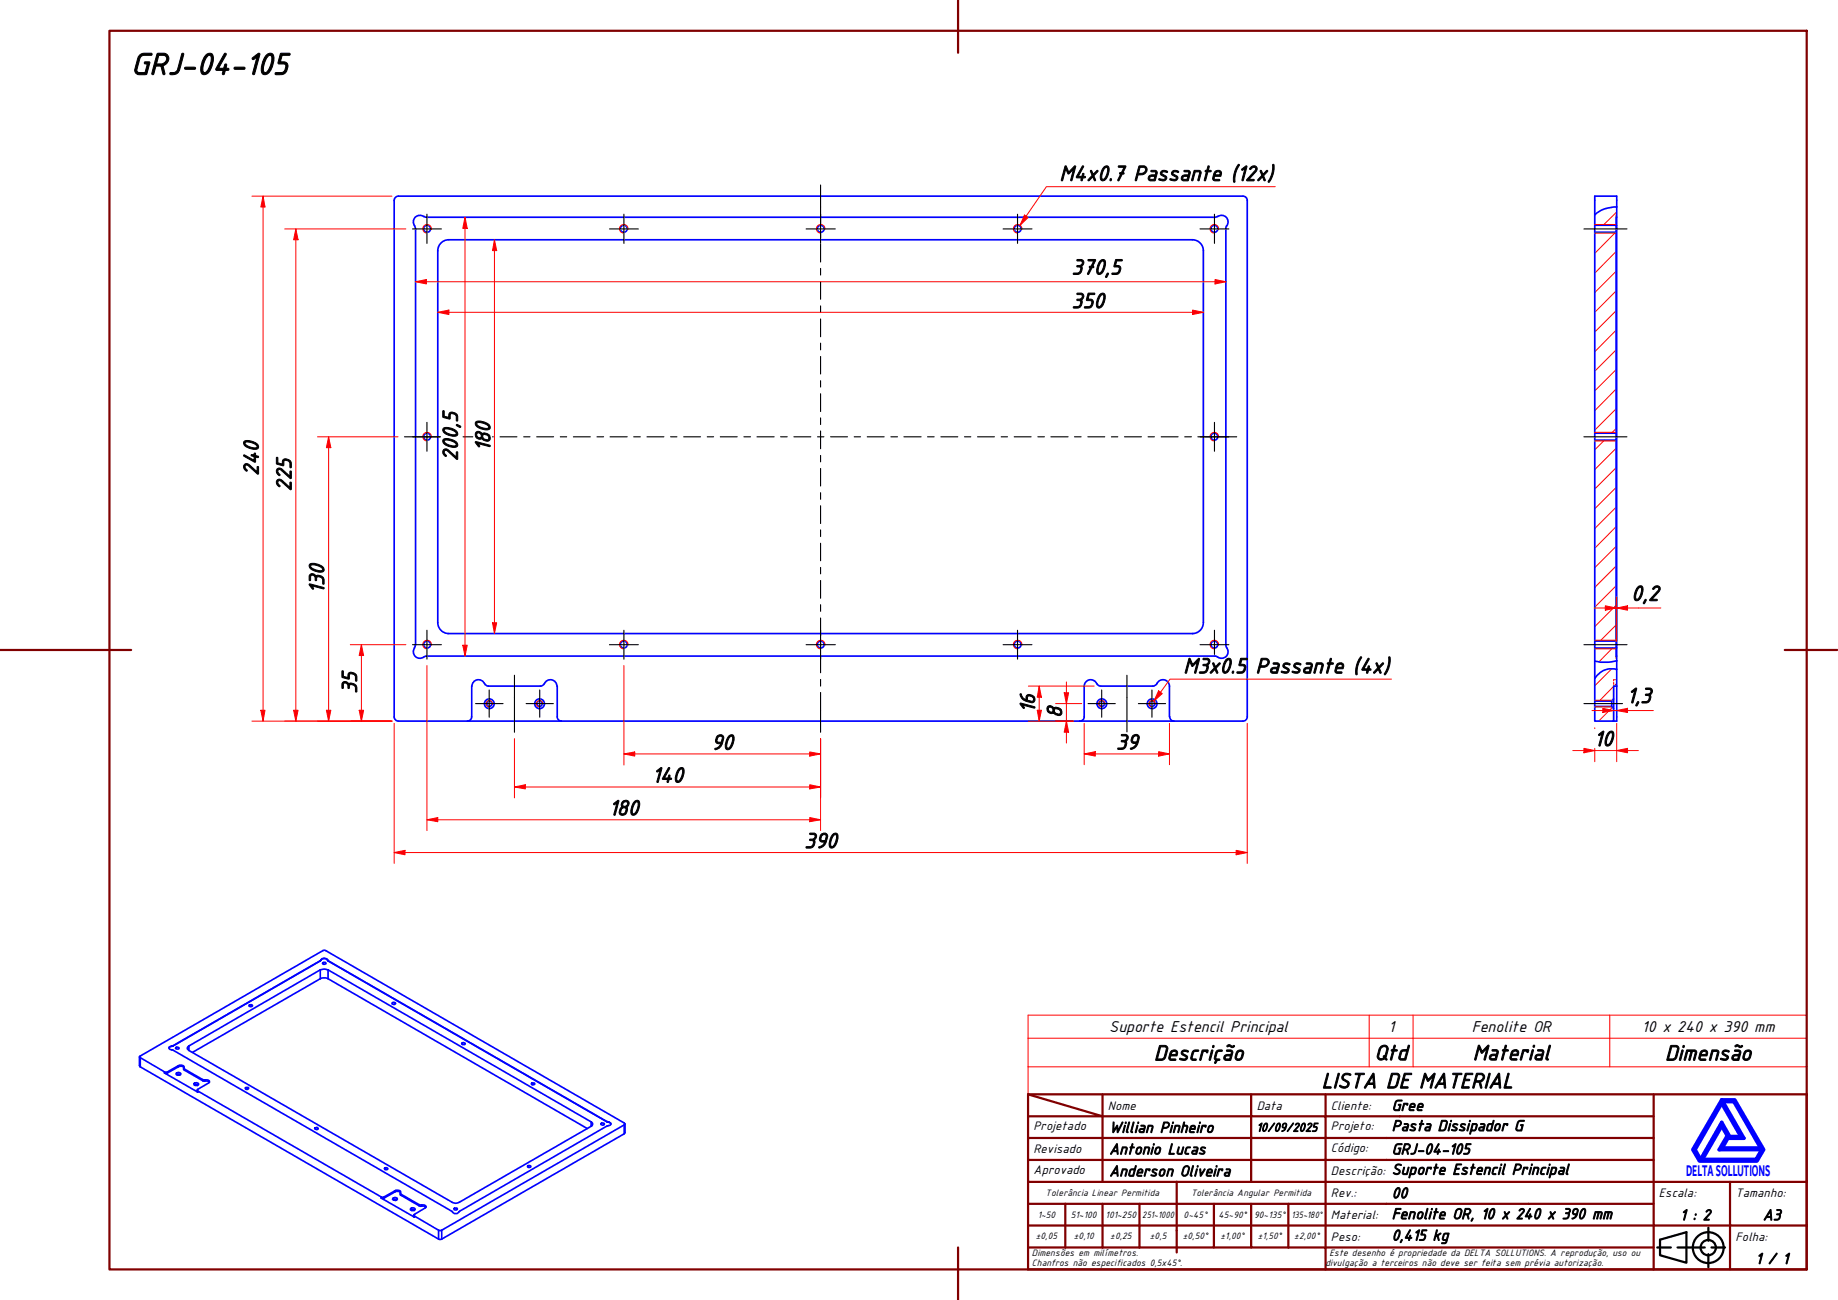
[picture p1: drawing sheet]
<svg xmlns="http://www.w3.org/2000/svg" width="420mm" height="297mm" viewBox="0 0 420 297" stroke-linecap="round" stroke-linejoin="round" font-family="sans-serif">
<!-- layer: Hatch (ABNT) -->
<g fill="none" stroke="#f00" stroke-width=".23">
<path d="M364.9 53.1l-.3 .3M369.3 53.1l-4.7 4.8M369.4 57.5l-4.8 4.9M369.6 48.4l-3.1 3.1M369.4 79.9l-4.8 4.9M369.4 75.4l-4.8 5M369.4 71l-4.8 4.9M369.4 66.5l-4.8 4.9M369.4 62l-4.8 4.9M369.4 97.9l-1 1.1M369.4 93.4l-4.8 4.9M369.4 88.9l-4.8 4.9"/>
<path d="M369.4 84.4l-4.8 4.9M366.8 100.6l-2.2 2.2M369.4 115.9l-4.8 4.9M369.4 111.4l-4.8 4.9M369.4 106.9l-4.8 4.8M369.4 102.4l-4.8 4.9M369.4 138.3l-4.8 4.9M369.4 133.8l-4.8 4.9M369.4 129.3l-4.8 4.9M369.4 124.8l-4.8 4.9M369.4 120.3l-4.8 5M368.4 152.8l-3.8 3.9"/>
<path d="M368.6 148.1l-3.1 3.1M368.9 156.8l-3.3 3.4M369.4 142.8l-3.6 3.7M369.6 156.2l-.7 .6M368.6 161.6l-3.2 3.2"/>
</g>
<!-- layer: Visible (ABNT) -->
<g fill="none" stroke="#00f" stroke-width=".38">
<path d="M94.7 51.6l.2 .6M95 52.2v95.2M96.9 49.5a1.49 1.49 0 0 0-2 .1 1.49 1.49 0 0 0-.1 2M96.9 49.4l.6 .2h180.2l.6-.2M100.1 57.3v85M102.6 54.8a2.51 2.51 0 0 0-2.5 2.5M102.6 54.8h170a2.51 2.51 0 0 1 2.5 2.5M275.1 57.3v85M278.3 49.5a1.49 1.49 0 0 1 2 .1 1.49 1.49 0 0 1 .1 2M280.4 51.6l-.2 .6v95.2M284.1 44.8h-193a.98 .98 0 0 0-1 1v118a.99 .99 0 0 0 1 1h193M284.1 44.8a.99 .99 0 0 1 1 1v118a.98 .98 0 0 1-1 1"/>
<path d="M364.6 53.1h4.8v45.9h-4.8zM364.6 51.5v1.6M369.4 51.5v1.6M369.6 47.3a7.1 7.1 0 0 0-5 1.8M369.6 47.3l-.2 4.2h-4.8v-2.4M369.6 47.3v-2.5h-5v4.3M369.6 49.6v100.3M364.6 99v1.6M369.4 99v1.6M364.6 100.6h4.8v45.9h-4.8zM94.8 148a1.49 1.49 0 0 0 .1 2 1.49 1.49 0 0 0 2 .1M94.9 147.4l-.2 .6"/>
<path d="M100.1 142.3a2.51 2.51 0 0 0 2.5 2.5M107.8 156.8v7a.98 .98 0 0 1-1 1M111.7 156.8l-.8-.4a1.55 1.55 0 0 0-1.7-1.1 1.55 1.55 0 0 0-1.3 1.5M124.4 156.2l-.3 .4-.6 .2h-11.9M124.5 156.2a1.49 1.49 0 0 1 1.6-.9 1.49 1.49 0 0 1 1.2 1.5M127.4 156.8v7a.98 .98 0 0 0 1 1M247.8 156.8v7a.98 .98 0 0 1-.9 1M247.8 156.8a1.54 1.54 0 0 1 1.4-1.5 1.54 1.54 0 0 1 1.7 1.1l.7 .4h12l.7-.4a1.55 1.55 0 0 1 1.7-1.1 1.55 1.55 0 0 1 1.3 1.5M267.3 156.8v7M275.1 142.3a2.51 2.51 0 0 1-2.5 2.5h-170M278.3 150.1l-.6-.2h-180.2l-.6 .2M280.2 147.4v.2a1.6 1.6 0 0 1 .4 2 1.6 1.6 0 0 1-1.9 .7l-.4-.2"/>
<path d="M364.6 148.1h4.8l.2 2.9M364.6 155v5.2h3.8l.5-.5v-2.9h.7M364.6 146.5v8.5M368.9 159.7v2.2M369.4 146.5v1.6M369.6 151l-1.9 .3h-1.8l-1.3-.2M369.6 153a4.5 4.5 0 0 0-5 2M369.6 151v13.8h-.7M267.4 163.8a.98 .98 0 0 0 1 1M364.6 161.4h3.8l.5 .5v2.9h-4.3zM364.6 160.2v1.2M368.4 160.2v1.2"/>
<path d="M73.4 219.3l-.2 .2M73.8 217.2l.3-.1 .4 .1M74.9 219.3l.1 .2M39.2 239.9l.4 .1M39.6 238.9l-.4 .1M43 239.1l.2-.1v1l-.2-.2a.41 .41 0 0 1 0-.7zM73.2 221.6l.9-.2 .9 .2v2l-.6-.2-1.2 .2zM32.1 241.3l-.2 .2 .2 .2v2.1l-.2-.3M37.6 245.2l.4 .1 .3-.1M37.6 245.2l7.6 4.3M38.3 244.9h-.7v.3M38.3 244.9v.3"/>
<path d="M40.3 245.3l.5-.3 .5 .3a.57 .57 0 0 1-.5 .4 .57 .57 0 0 1-.5-.4zM40.5 245.7l.1-.3 .5 .1v.2M40.8 243.8l.7-.2 .5 .3M40.8 243.5a.76 .76 0 0 1 1.2 .5l.2 .3M40.8 243.8l-2.5 1.4M40.8 243.5l-2.5 1.4M40.8 243.5v.3M42 244.3l.2 .2M42.2 244.5l4.2 2.4M42.2 244.3l4.2 2.4M42.2 244.3v.2M44.3 247.6l.6-.2 .5 .2a.57 .57 0 0 1-.5 .4 .57 .57 0 0 1-.6-.4z"/>
<path d="M44.6 248l.1-.2h.4v.2M45.1 249.4l.1 .1M46.4 246.9l.5 .1M46.4 246.7h.5M46.4 246.7v.2M46.9 247h.5l.5 .3M46.9 246.7l.7 .1 .3 .3-.1 .2-2.7 1.7 .1 .5M46.9 246.7v.3M135.1 256.3l.3 .4v.3l-.3 .4zM138.7 256.3l.3 .1M139 257.2l-.3 .1M142.7 256.6l.2 .2-.2 .2v2.1l.2-.3"/>
<path d="M87.1 273.7l.3 .2 .4-.2M87.1 273.7l7.6 4.4M87.8 273.5h-.7v.2M87.8 273.5v.2M89.8 273.9l.5-.3 .5 .3a.51 .51 0 0 1-.5 .4 .51 .51 0 0 1-.5-.4zM90 274.2a.25 .25 0 0 1 .3-.2 .25 .25 0 0 1 .3 .2M90.3 272.3l.7-.1 .6 .3M90.3 272.1l.2-.1 .9 .1 .2 .7M90.3 272.3l-2.5 1.4M90.3 272.1v.2M90.3 272.1l-2.5 1.4M91.5 272.9l.1 .2"/>
<path d="M91.6 273.1l4.2 2.4M91.6 272.8l4.2 2.5M91.6 272.8v.3M94 276.1l.4-.1 .5 .2a.61 .61 0 0 1-1.1 .1zM94.1 276.6a.25 .25 0 0 1 .3-.3 .25 .25 0 0 1 .2 .3M94.6 277.9l.1 .2M95.8 275.5l.6 .1M95.8 275.3h.6M95.8 275.3v.2M96.4 275.6h.7l.2 .3M96.4 275.3l.7 .1 .3 .2-.1 .3-2.7 1.6 .1 .6M96.4 275.3v.3"/>
<path d="M103.3 274.7l.8 .2 .9-.2M103.3 276.8l.1 .1M105 276.8l-.1 .1M100.3 281.1h.7v2l-.2 .1-.5-.1z"/>
<circle cx="97.6" cy="52.3" r=".79"/>
<circle cx="142.6" cy="52.3" r=".79"/>
<circle cx="187.6" cy="52.3" r=".79"/>
<circle cx="232.6" cy="52.3" r=".79"/>
<circle cx="277.6" cy="52.3" r=".79"/>
<circle cx="97.6" cy="99.8" r=".79"/>
<circle cx="277.6" cy="99.8" r=".79"/>
<circle cx="97.6" cy="147.3" r=".79"/>
<circle cx="142.6" cy="147.3" r=".79"/>
<circle cx="187.6" cy="147.3" r=".79"/>
<circle cx="232.6" cy="147.3" r=".79"/>
<circle cx="277.6" cy="147.3" r=".79"/>
<circle cx="111.9" cy="160.8" r=".6"/>
<circle cx="111.9" cy="160.8" r="1.11"/>
<circle cx="123.3" cy="160.8" r=".6"/>
<circle cx="123.3" cy="160.8" r="1.11"/>
<circle cx="251.9" cy="160.8" r=".6"/>
<circle cx="251.9" cy="160.8" r="1.11"/>
<circle cx="263.4" cy="160.8" r=".6"/>
<circle cx="263.4" cy="160.8" r="1.11"/>
</g>
<!-- layer: Visible Narrow (ABNT) -->
<g fill="none" stroke="#f00" stroke-width=".23">
<path d="M98.6 52.4a.98 .98 0 0 0-.8-1.1 .98 .98 0 0 0-1.1 .8 .98 .98 0 0 0 .8 1.1M143.6 52.4a.98 .98 0 0 0-.8-1.1 .98 .98 0 0 0-1.2 .8 .98 .98 0 0 0 .8 1.1M188.6 52.4a.98 .98 0 0 0-.8-1.1 .98 .98 0 0 0-1.2 .8 .98 .98 0 0 0 .8 1.1M233.6 52.4a.98 .98 0 0 0-.8-1.1 .98 .98 0 0 0-1.1 .8 .98 .98 0 0 0 .8 1.1M278.6 52.4a.98 .98 0 0 0-.8-1.1 .98 .98 0 0 0-1.2 .8 .98 .98 0 0 0 .8 1.1M364.6 53.3h4.8M364.6 51.3h4.8M98.6 99.9a.98 .98 0 0 0-.8-1.1 .98 .98 0 0 0-1.1 .8 .98 .98 0 0 0 .8 1.1M278.6 99.9a.98 .98 0 0 0-.8-1.1 .98 .98 0 0 0-1.2 .8 .98 .98 0 0 0 .8 1.1M364.6 98.8h4.8M364.6 100.8h4.8M98.6 147.4a.98 .98 0 0 0-.8-1.1 .98 .98 0 0 0-1.1 .8 .98 .98 0 0 0 .8 1.1"/>
<path d="M143.6 147.4a.98 .98 0 0 0-.8-1.1 .98 .98 0 0 0-1.2 .8 .98 .98 0 0 0 .8 1.1M188.6 147.4a.98 .98 0 0 0-.8-1.1 .98 .98 0 0 0-1.2 .8 .98 .98 0 0 0 .8 1.1M233.6 147.4a.98 .98 0 0 0-.8-1.1 .98 .98 0 0 0-1.1 .8 .98 .98 0 0 0 .8 1.1M278.6 147.4a.98 .98 0 0 0-.8-1.1 .98 .98 0 0 0-1.2 .8 .98 .98 0 0 0 .8 1.1M364.6 148.3h4.8M364.6 146.3h4.8M112.6 160.9a.73 .73 0 0 0-.6-.8 .73 .73 0 0 0-.9 .6 .73 .73 0 0 0 .6 .8M124.1 160.9a.73 .73 0 0 0-.6-.8 .73 .73 0 0 0-.9 .6 .73 .73 0 0 0 .6 .8M252.6 160.9a.73 .73 0 0 0-.6-.8 .73 .73 0 0 0-.8 .6 .73 .73 0 0 0 .5 .8M264.1 160.9a.73 .73 0 0 0-.6-.8 .73 .73 0 0 0-.9 .6 .73 .73 0 0 0 .6 .8M364.6 161.5h4M364.6 160h4"/>
</g>
<!-- layer: Hidden (ABNT) -->
<path d="M369.4 49.4v.1M369.4 49.6h.1M369.6 49.1l-.2 .2M368.9 155.9v.5M368.9 156.6v.2M369.1 155.3h-.2v.3M369.3 155.3h.3M369.4 150.3l.2 .1M369.4 149.9v.1M369.4 150v.2" fill="none" stroke="#f00" stroke-width=".23"/>
<!-- layer: Visible (ABNT) -->
<circle cx="139" cy="256.4" r=".19" fill="#00f"/>
<g fill="none" stroke="#00f" stroke-width=".38">
<path d="M73.2 219.6l-33.6 19.4M73.4 219.4l-.2 .2M73.4 219.4a.82 .82 0 0 1 1.5 0M73.4 219.4a.89 .89 0 0 1 1.5 0M73.8 217.2l-41.7 24.1M74.5 217.2l68.2 39.4M74.9 219.4l.1 .2M75 219.6l63.7 36.7M39.2 239.1l-.4 .1-.2 .2 .2 .4 .4 .1M39.2 239.1l-.4 .1-.2 .2M39.6 239l-.4 .1M39.6 240l63.7 36.8"/>
<path d="M40.3 239.3l.6 .1a.4 .4 0 0 1-.4 .3 .4 .4 0 0 1-.4-.3zM57 229.6l.4-.1 .3 .2a.39 .39 0 0 1-.4 .3 .39 .39 0 0 1-.3-.3zM73.2 223.6l-29.2 16.9M73.2 221.6l-30 17.4M73.7 220l.3-.1 .5 .1a.39 .39 0 0 1-.4 .3 .39 .39 0 0 1-.4-.3zM75 221.6l60.1 34.7M75 223.6l59.2 34.3M89.7 229.1l.7 .1a.38 .38 0 0 1-.3 .3 .38 .38 0 0 1-.4-.3zM105.7 238.3l.6 .1a.4 .4 0 0 1-.4 .3 .4 .4 0 0 1-.4-.3zM31.9 241.5v2M32.1 241.7l5.5 3.2M32.1 243.8l68.2 39.3"/>
<path d="M42 244.1v.2M43.2 240l60.1 34.7M45.1 249.1v.3M45.2 249.3l41.9 24.2M56.1 248.5h.6l.1 .1a.35 .35 0 0 1-.3 .3 .35 .35 0 0 1-.4-.4zM71.9 257.8l.6-.2 .2 .2a.39 .39 0 0 1-.4 .3 .39 .39 0 0 1-.4-.3zM121.5 247.5l.6-.1 .1 .2a.35 .35 0 0 1-.3 .3 .35 .35 0 0 1-.4-.4zM135.1 257.4l-30.1 17.3M137.4 256.8l.3-.2 .4 .1a.38 .38 0 0 1-.3 .4 .38 .38 0 0 1-.4-.3zM138.7 256.3l.3 .1M138.7 257.3l-33.7 19.5M139 256.4h.3a.41 .41 0 0 1 .3 .6l-.6 .2"/>
<path d="M139 256.4l.4 .1 .2 .3M142.7 257l-41.7 24.1M142.7 259.1l-41.7 24M142.9 256.8v2M87.9 266.9h.7a.35 .35 0 0 1-.3 .4 .35 .35 0 0 1-.4-.4zM91.5 272.7v.2M94.6 277.7v.2M94.7 277.9l5.6 3.2M103.4 276.9a.89 .89 0 0 0 1.5 0M103.8 276.1l.3-.1 .4 .1a.39 .39 0 0 1-.4 .4 .39 .39 0 0 1-.3-.4zM120.6 266.4h.7a.35 .35 0 0 1-.3 .3 .35 .35 0 0 1-.4-.3z"/>
</g>
<path d="M235 237.2h178v-5.2h-178v11.8M313 232v11.8M323 232v11.8M368 232v11.8M413 237.2v6.6h-178M235 243.8v6.2h178v-6.2" fill="none" stroke="#f00" stroke-width=".23"/>
<!-- layer: Borda A3/A4 (ABNT) -->
<g fill="none" stroke="#800000" stroke-width=".51">
<path d="M25 7h388v283.1h-388zM219 0v12.1M0 148.5h30M408 148.5h12M235 250l17 5.1h-17M235 250h178v40.1h-178zM252 255.1h34v4.9h17M252 255.1v15M252 250v5.1M286 250v5.1h17v4.9M303 250v5.1h75M378 250v20.1h-143"/>
<path d="M235 260h51v10.1M235 275.1h17M243.5 275.1v9.9M260.5 275.1h-8.5v9.9M269 270.1v16.1M277.5 275.1v9.9h-42.5M286 275.1v9.9h8.5M294.5 275.1v9.9M303 275.1h-42.5v9.9M303 260v5h-68M303 275.1v9.9h75M303 260h75"/>
<path d="M303 275.1h75M378 265h-75v10.1M395.5 270.1v9.9h17.5M413 270.1h-35v9.9h17.5v10.1M219 285v12M235 280h143v10.1M277.5 285h8.5M294.5 285h8.5v5.1"/>
</g>
<path d="M393.6 257.3l1.2 2.2-1.8 3.2h9.7l-1.3 2.2h-12.2zM393.6 252.1l4.4 7.6h-2.6l-1.8-3.2-4.9 8.4-1.2-2.2zM393.6 251.3h3l6.6 11.4-1.6 2.6h-13.1l-1.5-2.6zM393.8 251.7h2.6l6.1 10.6h-8.8l1.3-2.2h3.7zM395 259.7h.2l-.1 .2z" fill="none" stroke="#00f" stroke-width=".83"/>
<!-- layer: 0 -->
<path d="M388.5 265.3h13.1" fill="none" stroke="#000" stroke-width=".23"/>
<g fill="none" stroke="#000" stroke-width=".51">
<path d="M378.8 285h3.2M379.5 283.3l6-1.8v7l-6-1.7zM383.5 285h6.2M390.5 280.5v3M390.5 286.6v2.9M391.2 285h3.1"/>
<circle cx="390.5" cy="285.1" r="3.5"/>
<circle cx="390.5" cy="285.1" r="1.75"/>
</g>
<!-- layer: Linha de centro (ISO) -->
<path d="M362.1 52.3h9.8M362.1 99.8h9.8M362.1 147.3h9.8M362.1 160.8h8.8" fill="none" stroke="#000" stroke-width=".25"/>
<path d="M362.1 171.5h2.5" fill="none" stroke="#f00" stroke-width=".23"/>
<path d="M362.1 171l2.5 .5-2.5 .5z" fill="#f00"/>
<path d="M362.1 171l2.5 .5-2.5 .5zM369.6 171.5h2.4" fill="none" stroke="#f00" stroke-width=".23"/>
<path d="M369.6 171.5l2.4-.5v1z" fill="#f00"/>
<path d="M359.5 171.5h2.6M364.6 171.5h5M364.6 166.3v.2M364.6 171v3M366.4 162.4h2.5M369.6 171.5l2.4-.5v1zM369.6 165.3v8.7M372 171.5h2.5" fill="none" stroke="#f00" stroke-width=".23"/>
<path d="M366.4 161.8l2.5 .6-2.5 .4z" fill="#f00"/>
<path d="M366.4 161.8l2.5 .6-2.5 .4zM369.6 162.4h2.4" fill="none" stroke="#f00" stroke-width=".23"/>
<path d="M369.6 162.4l2.4-.6v1z" fill="#f00"/>
<path d="M367 138.9h2.4M363.9 162.4h2.5M368.9 162.4h.7M369.6 162.4l2.4-.6v1zM372 162.4h6" fill="none" stroke="#f00" stroke-width=".23"/>
<path d="M367 138.4l2.4 .5-2.4 .5z" fill="#f00"/>
<path d="M367 138.4l2.4 .5-2.4 .5zM369.6 138.9h2.4" fill="none" stroke="#f00" stroke-width=".23"/>
<path d="M369.6 138.9l2.4-.5v1z" fill="#f00"/>
<path d="M364.4 138.9h2.6M369.4 138.9h.2M369.4 136.4v10.2M369.6 138.9l2.4-.5v1zM369.6 136.4v10.1M372 138.9h7.7M90.1 194.8h2.5" fill="none" stroke="#f00" stroke-width=".23"/>
<!-- layer: Marca de centro (ISO) -->
<g fill="none" stroke="#000" stroke-width=".25">
<path d="M94.3 52.3h6.6M97.6 48.9v6.7M139.3 52.3h6.6M142.6 48.9v6.7M184.3 52.3h6.6M187.6 48.9v6.7M229.3 52.3h6.6M232.6 48.9v6.7M274.3 52.3h6.6M277.6 48.9v6.7M97.6 96.5v3.3h-3.3M100.6 99.8h-3v3.3"/>
<path d="M274.3 99.8h6.6M277.6 96.5v6.6M94.3 147.3h6.6M97.6 144v6.6M111.8 157.7v6.2M123.4 157.7v6.2M139.3 147.3h6.6M142.6 144v6.6M184.3 147.3h6.6M187.6 144v6.6M229.3 147.3h6.6M232.6 144v6.6"/>
<path d="M251.8 157.7v6.2M263.3 157.7v6.2M274.3 147.3h6.6M277.6 144v5.5M108.7 160.8h6.3M120.3 160.8h6.2M248.7 160.8h6.3M260.2 160.8h6.2"/>
</g>
<!-- layer: Linha de centro (ISO) -->
<g fill="none" stroke="#000" stroke-width=".25">
<path d="M187.6 42.3v9M187.6 52.8v1.5M187.6 55.8v4.1M187.6 61.3v1.6M187.6 64.4v4M187.6 69.9v1.5M187.6 72.9v4M187.6 78.4v1.5M92.5 99.8h8.1M105.9 99.8h2.2M112.6 99.8h.2M114.3 99.8h3.9"/>
<path d="M119.7 99.8h1.5M122.7 99.8h3.9M128.1 99.8h1.4M131.1 99.8h3.8M136.5 99.8h1.5M139.4 99.8h4M144.8 99.8h1.6M147.9 99.8h3.9M153.3 99.8h1.4M156.3 99.8h3.8M161.7 99.8h1.4M164.7 99.8h3.8"/>
<path d="M170.1 99.8h1.5M173 99.8h4M178.4 99.8h1.6M181.5 99.8h3.9M186.9 99.8h1.4M187.6 81.5v4M187.6 87v1.4M187.6 90v4M187.6 95.5v1.5M187.6 98.5v4M189.9 99.8h3.8M195.3 99.8h1.4"/>
<path d="M198.2 99.8h3.9M203.6 99.8h1.6M206.6 99.8h4M212 99.8h1.6M215.1 99.8h3.8M220.5 99.8h1.4M223.5 99.8h3.8M228.9 99.8h1.4M231.8 99.8h3.9M237.2 99.8h1.6M240.2 99.8h4M245.6 99.8h1.5"/>
<path d="M248.7 99.8h3.8M254.1 99.8h1.4M257 99.8h3.9M262.4 99.8h1.5M265.4 99.8h3.9M270.8 99.8h1.6M273.8 99.8h8.9M187.6 104.1v1.4M187.6 107v4M187.6 112.6v1.5M187.6 115.6v4M187.6 121.1v1.5"/>
<path d="M187.6 124.1v4M187.6 129.7v1.4M187.6 132.6v4.1M187.6 138.2v1.5M117.6 154.3v13M187.6 141.2v4M187.6 146.7v1.5M187.6 149.7v4M187.6 155.2v1.6M187.6 158.2v9.1M257.6 154.3v12.9"/>
</g>
<path d="M90.1 194.8l2.5-.5v1z" fill="#f00"/>
<path d="M90.1 194.8l2.5-.5v1zM282.6 194.8h2.5" fill="none" stroke="#f00" stroke-width=".23"/>
<path d="M282.6 194.3l2.5 .5-2.5 .5z" fill="#f00"/>
<path d="M90.1 165.3v32M117.6 179.8h2.5M285.1 165.3v32M92.6 194.8h190M282.6 194.3l2.5 .5-2.5 .5z" fill="none" stroke="#f00" stroke-width=".23"/>
<path d="M117.6 179.8l2.5-.5v1z" fill="#f00"/>
<path d="M117.6 179.8l2.5-.5v1zM185.1 179.8h2.5" fill="none" stroke="#f00" stroke-width=".23"/>
<path d="M185.1 179.3l2.5 .5-2.5 .5z" fill="#f00"/>
<path d="M117.6 168.8v13.5M120.1 179.8h65M142.6 172.3h2.5M185.1 179.3l2.5 .5-2.5 .5zM187.6 168.8v13.5" fill="none" stroke="#f00" stroke-width=".23"/>
<path d="M142.6 172.3l2.5-.5v1z" fill="#f00"/>
<path d="M142.6 172.3l2.5-.5v1zM185.1 172.3h2.5" fill="none" stroke="#f00" stroke-width=".23"/>
<path d="M185.1 171.8l2.5 .5-2.5 .5z" fill="#f00"/>
<path d="M142.6 152.1v22.7M145.1 172.3h40M185.1 171.8l2.5 .5-2.5 .5zM187.6 168.8v6M97.6 187.3h2.5" fill="none" stroke="#f00" stroke-width=".23"/>
<path d="M97.6 187.3l2.5-.5v1z" fill="#f00"/>
<path d="M97.6 187.3l2.5-.5v1zM185.1 187.3h2.5" fill="none" stroke="#f00" stroke-width=".23"/>
<path d="M185.1 186.8l2.5 .5-2.5 .5z" fill="#f00"/>
<path d="M97.6 152.1v37.7M60.1 162.3v2.5M187.6 168.8v21M100.1 187.3h85M185.1 186.8l2.5 .5-2.5 .5z" fill="none" stroke="#f00" stroke-width=".23"/>
<path d="M59.6 162.3h1l-.5 2.5z" fill="#f00"/>
<path d="M60.1 44.8v2.5M59.6 162.3h1l-.5 2.5z" fill="none" stroke="#f00" stroke-width=".23"/>
<path d="M60.1 44.8l.5 2.5h-1z" fill="#f00"/>
<path d="M57.6 44.8h32M60.1 44.8l.5 2.5h-1zM60.1 47.3v115M57.6 164.8h32M75.1 162.3v2.5" fill="none" stroke="#f00" stroke-width=".23"/>
<path d="M74.6 162.3h1l-.5 2.5z" fill="#f00"/>
<path d="M75.1 99.8v2.5M74.6 162.3h1l-.5 2.5z" fill="none" stroke="#f00" stroke-width=".23"/>
<path d="M75.1 99.8l.5 2.5h-1z" fill="#f00"/>
<path d="M72.6 99.8h18.4M75.1 99.8l.5 2.5h-1zM75.1 102.3v60M72.6 164.8h17M82.6 162.3v2.5" fill="none" stroke="#f00" stroke-width=".23"/>
<path d="M82.1 162.3h1l-.5 2.5z" fill="#f00"/>
<path d="M82.6 147.3v2.5M82.1 162.3h1l-.5 2.5z" fill="none" stroke="#f00" stroke-width=".23"/>
<path d="M82.6 147.3l.5 2.5h-1z" fill="#f00"/>
<path d="M80.1 147.3h12.7M82.6 147.3l.5 2.5h-1zM82.6 149.8v12.5M67.6 162.3v2.5M80.1 164.8h9.5" fill="none" stroke="#f00" stroke-width=".23"/>
<path d="M67.1 162.3h1l-.5 2.5z" fill="#f00"/>
<path d="M67.6 52.3v2.5M67.1 162.3h1l-.5 2.5z" fill="none" stroke="#f00" stroke-width=".23"/>
<path d="M67.6 52.3l.5 2.5h-1z" fill="#f00"/>
<path d="M65.1 52.3h27.7M67.6 52.3l.5 2.5h-1zM67.6 54.8v107.5M95 64.4h2.5M65.1 164.8h24.5" fill="none" stroke="#f00" stroke-width=".23"/>
<path d="M95 64.4l2.5-.5v1z" fill="#f00"/>
<path d="M95 64.4l2.5-.5v1zM277.7 64.4h2.5" fill="none" stroke="#f00" stroke-width=".23"/>
<path d="M277.7 63.9l2.5 .5-2.5 .5z" fill="#f00"/>
<path d="M97.5 64.4h180.2M100.1 71.4h2.5M277.7 63.9l2.5 .5-2.5 .5z" fill="none" stroke="#f00" stroke-width=".23"/>
<path d="M100.1 71.4l2.5-.5v1z" fill="#f00"/>
<path d="M100.1 71.4l2.5-.5v1zM272.6 71.4h2.5" fill="none" stroke="#f00" stroke-width=".23"/>
<path d="M272.6 70.9l2.5 .5-2.5 .5z" fill="#f00"/>
<path d="M106.3 49.6v2.6M102.6 71.4h170M272.6 70.9l2.5 .5-2.5 .5z" fill="none" stroke="#f00" stroke-width=".23"/>
<path d="M106.3 49.6l.5 2.6h-1z" fill="#f00"/>
<path d="M106.3 49.6l.5 2.6h-1zM106.3 147.4v2.5" fill="none" stroke="#f00" stroke-width=".23"/>
<path d="M105.8 147.4h1l-.5 2.5z" fill="#f00"/>
<path d="M106.3 52.2v95.2M113 54.8v2.5M105.8 147.4h1l-.5 2.5z" fill="none" stroke="#f00" stroke-width=".23"/>
<path d="M113 54.8l.5 2.5h-.9z" fill="#f00"/>
<path d="M113 54.8l.5 2.5h-.9zM113 142.3v2.5" fill="none" stroke="#f00" stroke-width=".23"/>
<path d="M112.6 142.3h.9l-.5 2.5z" fill="#f00"/>
<path d="M113 57.3v85M112.6 142.3h.9l-.5 2.5z" fill="none" stroke="#f00" stroke-width=".23"/>
<path d="M234.6 49.4l-1.4 2.1" fill="none" stroke="#f00" stroke-width=".23"/>
<path d="M234.2 49.1l.8 .6-1.8 1.8z" fill="#f00"/>
<path d="M234.2 49.1l.8 .6-1.8 1.8zM291.5 42.7h-52.3l-4.6 6.7M265.3 158.2l-1.5 2" fill="none" stroke="#f00" stroke-width=".23"/>
<path d="M264.9 157.8l.8 .7-1.9 1.7z" fill="#f00"/>
<path d="M264.9 157.8l.8 .7-1.9 1.7zM318.1 155.2h-50.6l-2.2 3" fill="none" stroke="#f00" stroke-width=".23"/>
<path d="M247.8 172.3h2.6" fill="none" stroke="#f00" stroke-width=".23"/>
<path d="M247.8 172.3l2.6-.5v1z" fill="#f00"/>
<path d="M247.8 172.3l2.6-.5v1zM264.9 172.3h2.4" fill="none" stroke="#f00" stroke-width=".23"/>
<path d="M264.9 171.8l2.4 .5-2.4 .5z" fill="#f00"/>
<path d="M237.6 162.3v2.5M247.8 165.3v9.4M250.4 172.3h14.5M264.9 171.8l2.4 .5-2.4 .5zM267.3 165.3v9.4" fill="none" stroke="#f00" stroke-width=".23"/>
<path d="M237.1 162.3h1l-.5 2.5z" fill="#f00"/>
<path d="M237.6 156.8v2.5M237.1 162.3h1l-.5 2.5z" fill="none" stroke="#f00" stroke-width=".23"/>
<path d="M237.6 156.8l.5 2.5h-1z" fill="#f00"/>
<path d="M235.1 156.8h15M237.6 156.8l.5 2.5h-1zM237.6 159.3v3M243.8 158.3v2.5M235.1 164.8h10.3" fill="none" stroke="#f00" stroke-width=".23"/>
<path d="M243.3 158.3h1l-.5 2.5z" fill="#f00"/>
<path d="M243.3 158.3h1l-.5 2.5zM243.8 164.8v2.5" fill="none" stroke="#f00" stroke-width=".23"/>
<path d="M243.8 164.8l.5 2.5h-1z" fill="#f00"/>
<path d="M243.8 155.8v2.5M241.3 164.8h4.1M241.3 160.8h6M243.8 164.8l.5 2.5h-1zM243.8 160.8v4M243.8 167.3v2.5" fill="none" stroke="#f00" stroke-width=".23"/>
<text font-size="7.6" x="30" y="17.1">GRJ-04-105</text>
<g font-size="5.3">
<text x="242.2" y="41.3">M4x0.7 Passante (12x)</text>
<text x="244.9" y="62.7">370,5</text>
<text x="244.9" y="70.4">350</text>
<text x="104.6" y="105.4" transform="rotate(-90 104.6 105.4)">200,5</text>
<text x="112.1" y="103.2" transform="rotate(-90 112.1 103.2)">180</text>
<text x="59.1" y="108.8" transform="rotate(-90 59.1 108.8)">240</text>
<text x="66.6" y="112.3" transform="rotate(-90 66.6 112.3)">225</text>
<text x="74.1" y="135.7" transform="rotate(-90 74.1 135.7)">130</text>
<text x="372.9" y="137.3">0,2</text>
<text x="270.5" y="153.8">M3x0.5</text>
<text x="287" y="153.8">Passante (4x)</text>
<text x="81.6" y="158.5" transform="rotate(-90 81.6 158.5)">35</text>
<text x="371.9" y="160.6">1,3</text>
<text x="236.6" y="162.9" transform="rotate(-90 236.6 162.9)">16</text>
<text x="242.8" y="164.1" transform="rotate(-90 242.8 164.1)">8</text>
<text x="162.6" y="171.3">90</text>
<text x="255.1" y="171.2">39</text>
<text x="364.4" y="170.5">10</text>
<text x="149" y="178.8">140</text>
<text x="139.2" y="186.3">180</text>
<text x="183.8" y="193.8">390</text>
<text x="263.8" y="242.3">Descrição</text>
<text x="314.2" y="242.2">Qtd</text>
<text x="336.7" y="242.2">Material</text>
<text x="380.6" y="242.3">Dimensão</text>
<text x="302.1" y="248.7">LISTA DE MATERIAL</text>
</g>
<g font-size="3.9">
<text x="253.6" y="235.8">Suporte Estencil Principal</text>
<text x="317.4" y="235.8">1</text>
<text x="336.4" y="235.8">Fenolite OR</text>
<text x="375.3" y="235.8">10 x 240 x 390 mm</text>
</g>
<g font-size="3.8">
<text x="318.1" y="253.8">Gree</text>
<text x="253.6" y="258.8">Willian Pinheiro</text>
<text x="253.6" y="263.8">Antonio Lucas</text>
<text x="318.1" y="263.8">GRJ-04-105</text>
<text x="318.1" y="258.4">Pasta Dissipador G</text>
<text x="253.6" y="268.8">Anderson Oliveira</text>
<text x="318.1" y="268.4">Suporte Estencil Principal</text>
<text x="318.1" y="273.8">00</text>
<text x="318.1" y="278.6">Fenolite OR, 10 x 240 x 390 mm</text>
<text x="384" y="278.8">1 : 2</text>
<text x="403" y="278.8">A3</text>
<text x="318.1" y="283.4">0,415 kg</text>
<text x="401.3" y="288.8">1 / 1</text>
</g>
<text font-size="3.8" fill="#00f" x="385.4" y="268.8">DELTASOLLUTIONS</text>
<g font-size="3">
<text x="253.2" y="253.5">Nome</text>
<text x="287.3" y="253.5">Data</text>
<text x="304.2" y="253.5">Cliente:</text>
<text x="236.2" y="263.5">Revisado</text>
<text x="236.2" y="258.2">Projetado</text>
<text x="287.2" y="258.6">10/09/2025</text>
<text x="304.2" y="263.3">Código:</text>
<text x="304.2" y="258.2">Projeto:</text>
<text x="236.2" y="268.2">Aprovado</text>
<text x="304.2" y="268.4">Descrição:</text>
<text x="304.2" y="273.5">Rev.:</text>
<text x="379.2" y="273.5">Escala:</text>
<text x="396.7" y="273.5">Tamanho:</text>
<text x="304.2" y="278.6">Material:</text>
<text x="304.2" y="283.5">Peso:</text>
<text x="396.7" y="283.5">Folha:</text>
</g>
<g font-size="2.3">
<text x="239" y="273.4">Tolerância Linear Permitida</text>
<text x="272.3" y="273.2">Tolerância Angular Permitida</text>
<text x="237.2" y="278.3">1~50</text>
<text x="244.8" y="278.3">51~100</text>
<text x="252.7" y="278.3">101~250</text>
<text x="261.1" y="278.3">251~1000</text>
<text x="270.6" y="278.3">0~45°</text>
<text x="278.5" y="278.3">45~90°</text>
<text x="286.7" y="278.3">90~135°</text>
<text x="295.2" y="278.3">135~180°</text>
<text x="235.9" y="287.1">Dimensões em milímetros.</text>
<text x="236.8" y="283.1">±0,05</text>
<text x="245.5" y="283.1">±0,10</text>
<text x="253.8" y="283.1">±0,25</text>
<text x="262.8" y="283.1">±0,5</text>
<text x="270.4" y="283.1">±0,50°</text>
<text x="279" y="283.1">±1,00°</text>
<text x="287.5" y="283.1">±1,50°</text>
<text x="295.8" y="283.1">±2,00°</text>
<text x="303.9" y="287.1">Este desenho é propriedade da DELTA SOLLUTIONS. A reprodução, uso ou</text>
<text x="235.9" y="289.2">Chanfros não especificados 0,5x45°.</text>
<text x="303" y="289.2">divulgação a terceiros não deve ser feita sem prévia autorização.</text>
</g>
</svg>
